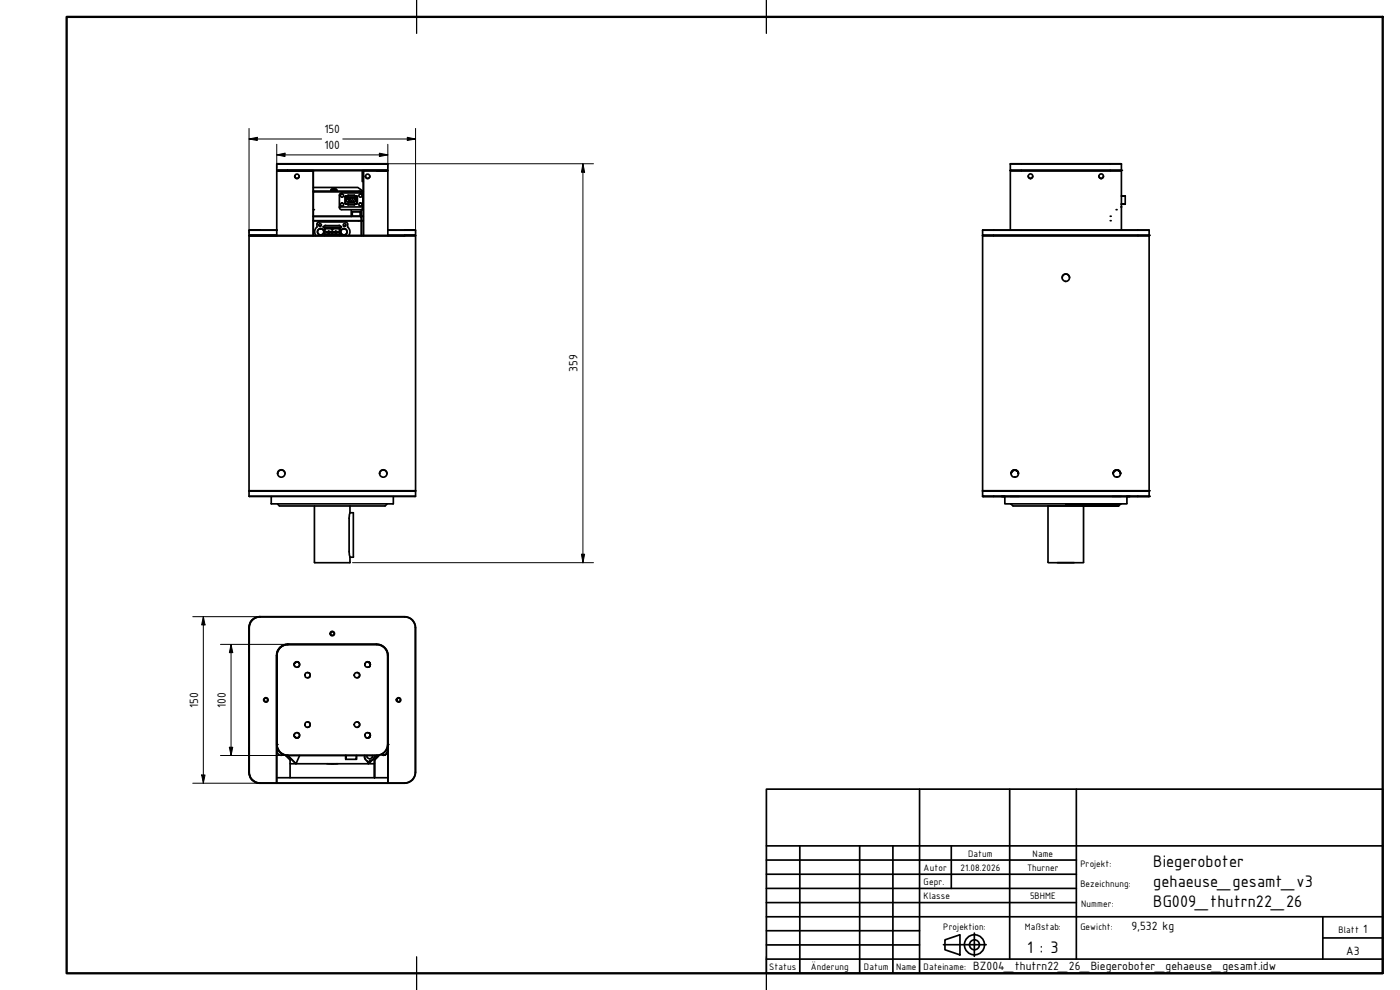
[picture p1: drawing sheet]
<svg xmlns="http://www.w3.org/2000/svg" width="420mm" height="297mm" viewBox="0 0 420 297" stroke-linecap="round" stroke-linejoin="round" font-family="sans-serif">
<!-- layer: Sichtbare Kanten(DIN) -->
<g fill="none" stroke="#000" stroke-width=".51">
<path d="M83.1 51.1h33.3zM83.1 49.2v1.9M83.1 51.2v19.5M83.1 49.1l33.3 .1zM88.5 52.9a.67 .67 0 0 0 .6 .6 .67 .67 0 0 0 .7-.6M94 51.2v19.5zM94 51.2h-10.9h10.9M94 57.6h15M94 56.2h13.4l1.5 1.1M94 57.3l.1 .3M94.1 57.3h14.7v.3M99.3 57.1h1.8"/>
<path d="M99.3 57.1v.2M99.6 56.8h1.2M100.2 56.7l-.6 .1-.3 .3M100.2 56.7l.6 .1 .3 .3M101.1 57.1l.1 .2M102.5 57.9l-.5 .2-.1 .5v3.5M102.6 57.9h5.6M103.7 58.9v2.2M103.7 58.9h.1M103.7 58.9l-.1 .1 .1 2.1M103.8 58.8h3.1l.1 2.4-3.2 .1zM103.9 59.2h2.9v1l-.5 .6h-1.8l-.6-.6z"/>
<path d="M104.3 59.6l.2 .1zM104.3 58.7v.1M104.5 58.6h1.9M104.5 58.7h1.9M104.5 58.6l-.2 .2M104.5 58.7l-.1 .1M104.9 59.6l.3 .1zM105.6 59.6l.3 .1zM106.2 59.6l.3 .1zM106.3 58.6l.2 .2M106.3 58.7l.1 .1M107 58.9l.3 .1"/>
<path d="M107 58.9l.2 .1M107.2 59v2M108.2 57.9l.5 .2 .2 .5M108.7 51.2v3.3h.3M108.8 57.3h.2M108.9 57.6v5.3M109 51.2v19.5M109.1 51.2h7.3h-7.3v19.5M109.7 52.9a.67 .67 0 0 0 .6 .6 .67 .67 0 0 0 .7-.6M116.4 49.2v1.9M116.4 51.2v19.5M303.2 51.2h33.3"/>
<path d="M303.2 49.2h33.3M303.2 51.1h33.3M303.2 49.2l.1 2M303.2 51.2v17.8M303.3 51.2h33.2M303.3 51.2h-.1M308.5 52.9a.7 .7 0 0 0 .7 .6 .7 .7 0 0 0 .7-.6M329.8 52.9a.7 .7 0 0 0 .7 .6 .7 .7 0 0 0 .7-.6M336.5 51.2h.1M336.5 49.2v1.9M336.5 51.2v17.8M336.5 51.1v.1"/>
<path d="M337.7 58.8l-1.2 .1h1.2v2.3M337.7 58.8v.1M74.7 70.6h8.4zM74.7 69.1v1.5M74.7 70.7v76.5M83 69l-8.3 .1 8.4-.1M94 66.2l15 .1zM94 64.9h14.4v1.3M94 62.9h.4M94 64.9h11.4M95.1 67.2v.9M95.1 68.1a1.81 1.81 0 0 0-.3 2.6"/>
<path d="M95.8 66.6h7.8M95.8 66.6l-.5 .2-.2 .5M97.5 70.7l-.2-.2v-1.9l.2-.4h4.4l.3 .4v1.9l-.2 .2M97.5 68.7l4.3-.1 .1 1.7-4.2 .1zM97.7 67.6l-.7 .6h5.4M97.7 67.7h4M97.9 69.5h.4v.4h-.4zM98.5 70.3v.1M98.5 70.2l-.1 .1M98.6 70.2l.3 .1M98.6 69.4v.6M98.6 70h.1"/>
<path d="M98.6 69.4h.1M98.7 69.4h.1M98.7 69.4v.6M98.7 70h.1M98.8 70.3v.1M99 69.5h.4v.4h-.4zM99.5 68.7l.1 .1M99.6 68.6v.2M99.6 70h.1M99.6 69.4v.6M99.7 69.4h-.1M99.7 70h.1"/>
<path d="M99.8 69.4h.1M99.8 69.4v.6M99.9 68.6l-.3 .2M100.1 69.5h.4v.4h-.4zM100.7 70h.1M100.8 69.4h.1M100.8 69.4l-.1 .6M100.8 69.4v.6M100.8 70h.1M100.9 70.2l.1 .2M100.9 70.2h-.3v.2M101.1 69.5h.4v.4h-.4z"/>
<path d="M101.8 67.6l.1 .1M101.9 67.7l.5 .3v.2M103.7 66.6l.4 .2 .2 .5M103.7 61.2h.1M104.3 68.1a1.81 1.81 0 0 1 .3 2.6M104.3 67.2v.9M104.5 61.3l1.8 .1M104.5 61.5h1.9M104.5 61.4l-.2-.1 .2 .2M104.6 60.2h.2v.2h-.2zM105.3 60.2h.2v.2h-.2zM105.4 62.9l.1 2"/>
<path d="M105.5 64.9h2.7M105.7 63.5h2.4M105.7 63.5v1.3M105.9 60.2h.3v.2h-.3zM106.5 61.3l-.2 .2M107 61.2h.1M107.2 61l-.2 .1M107.3 61l-.2 .1M107.5 66.2v.1M108.1 63.5v1.3M108.2 64.9h.8M108.4 64.9h.6"/>
<path d="M108.4 66.3v4.4M108.9 62.1h-7l.1 .6 .4 .2h6l.5-.6M108.9 62.9h-.5v2M108.9 62.9h.1M116.4 70.6h8.3zM116.4 69.1h8.3zM116.4 69h.1M121.4 70.7h-46.7h50M121.4 70.7h3.3M124.7 69.1v1.5M124.7 70.7v76.5M294.9 70.7h50"/>
<path d="M294.9 70.6h50M294.9 69.1h50M294.9 69.1l49.9-.1 .1 1.6M294.9 69.1v1.5M294.9 70.7v76.5M294.9 70.6l.1 .1M295 70.7h49.8M295 70.7h-.1M336.5 61.2l1.2 .1M344.8 70.7h.1M344.9 70.6l-.1 .1M344.9 70.7v76.5"/>
<path d="M318.8 83.3a1.11 1.11 0 0 1 1.1-1.1 1.11 1.11 0 0 1 1.1 1.1M74.7 147.2h50zM74.7 147.4h50zM74.7 148.9h50zM74.7 147.4v1.5M81.3 151.1l.1 .1M81.4 149v2.1M81.5 151.2h36.5M83.2 151.2l.7 .6h31.7l.6-.6M85.5 142.1a1.11 1.11 0 0 0-1.1-1.1 1.11 1.11 0 0 0-1.1 1.1M94.4 151.8v17l10.7-.1M105 153.8l-.2 1.4v10.6l.2 1.4"/>
<path d="M105 153.8h1v13.4h-1M105 151.8v2M113.9 142.1a1.11 1.11 0 0 1 1.1-1.1 1.11 1.11 0 0 1 1.1 1.1M118 151.1v.1M118 149v2.1M124.7 147.4v1.5M294.9 147.2h50M294.9 148.9h50M294.9 147.4h50M294.9 147.2l.1 .1M294.9 147.4v1.5M295 147.3h49.8"/>
<path d="M295 147.3l-.1 .1M303.3 149h2.5M303.3 151.2l.7 .6h31.7h-10.5M303.3 151.2h33.1h-16.6M303.3 151.2h-1.7v-2.2h-1h38.5h-.9v2.1l-.8 .1a1.8 1.8 0 0 0-1.7 .6M303.5 142.1a1.08 1.08 0 0 1 1-1.1 1.08 1.08 0 0 1 1.1 1.1M304 141.2l-.5 .9a1.08 1.08 0 0 1 1-1 1.08 1.08 0 0 1 1.1 1 1.11 1.11 0 0 0-1.6-.9zM314.5 151.8h10.7l-.1 17-10.6-.1zM333.9 149h2.6M334.1 142.1a1.11 1.11 0 0 1 1.1-1.1 1.11 1.11 0 0 1 1.1 1.1M334.3 141.4l-.2 .7a1.11 1.11 0 0 1 1.1-1 1.11 1.11 0 0 1 1.1 1 1.15 1.15 0 0 0-.8-1 1.15 1.15 0 0 0-1.2 .3zM344.8 147.3l.1 .1"/>
<path d="M344.9 147.2l-.1 .1M344.9 147.4v1.5M105 167.2v1.5M317.4 168.8h4.9M74.7 193.6v2.2M83.1 196.6v38.4h-5.1a3.3 3.3 0 0 1-3.3-3.3v-43.4a3.3 3.3 0 0 1 3.3-3.3h43.4a3.3 3.3 0 0 1 3.3 3.3v43.4a3.3 3.3 0 0 1-3.3 3.3h-5v-11.6M83.1 196.6a3.3 3.3 0 0 1 3.3-3.3h26.6a3.4 3.4 0 0 1 3.4 3.3M83.1 196.6v26.7M88.8 198.6l-.5 .5M89.7 198.8a.81 .81 0 0 0-1.2 0 .81 .81 0 0 0 0 1.1M89.7 198.9l-.6-.3a.83 .83 0 0 1 .8 .8 .83 .83 0 0 1-.8 .8M109.8 198.8a.83 .83 0 0 1 1.2 0 .83 .83 0 0 1-.1 1.2"/>
<path d="M110.6 198.6l.5 .5M116.3 196.6a3.3 3.3 0 0 0-3.3-3.2h-26.6a3.3 3.3 0 0 0-3.3 3.2v26.7a3.3 3.3 0 0 0 3.3 3.3h26.6a3.3 3.3 0 0 0 3.3-3.3M116.3 196.6v26.7M74.7 208.9v2.2M89.1 219.8a.79 .79 0 0 1 .8 .8 .79 .79 0 0 1-.8 .8l.6-.2M92.3 216.6a.83 .83 0 0 1 .8 .8 .83 .83 0 0 1-.8 .8M92.3 201.8a.79 .79 0 0 1 .8 .8 .79 .79 0 0 1-.8 .8M107.1 216.6a.83 .83 0 0 1 .9 .8 .83 .83 0 0 1-.9 .8M107.1 201.8a.79 .79 0 0 1 .9 .8 .79 .79 0 0 1-.9 .8M110.3 219.8a.79 .79 0 0 1 .8 .8 .79 .79 0 0 1-.8 .8 .81 .81 0 0 0 .8-.5 .81 .81 0 0 0-.2-.9M110.9 200l.2-.2a.89 .89 0 0 0-.8-1.2 .83 .83 0 0 1 .8 .8 .83 .83 0 0 1-.8 .8M74.7 224.2v2.2"/>
<path d="M83.1 223.4a3.3 3.3 0 0 0 3.3 3.3M83.1 223.3a3.3 3.3 0 0 0 3.3 3.4M83.1 223.7v.1M83.1 233.3h33.3M83.3 224.6a1.29 1.29 0 0 0 .2 1.6 1.29 1.29 0 0 0 1.6 .2l-.7 .2M86 226.7l-.1 .1 1.2 1.2v5.3M86.4 226.7l2.4 2.5h-1.7M86.4 226.7l2.4 2.5M88.3 220.9l.5 .5M88.5 220.1a.81 .81 0 0 0 0 1.1 .81 .81 0 0 0 1.2 0M89.9 226.7l-1.1 2.5h21.8l-.4-.8M98.1 229.2h3.2"/>
<path d="M103.8 227.8v-1.1v1.1M103.8 226.7v1.1h3.1v-1.1M107 226.7l-.1 1.1M109.4 226.7l.1 1 .7 .7M109.5 226.7l-.1 .4 .3 .8M110.1 226.7l.1 .6 .8 .5 .8-.5v-.6M110.2 228.4l.9 .2M110.9 220a.83 .83 0 0 1 0 1.2 .83 .83 0 0 1-1.1 0M111.1 220.9l-.5 .5M112.3 226.7v.4a1.32 1.32 0 0 1-1.4 1.1M112.4 228v5.3zM112.6 226.7l.1 .4"/>
<path d="M113.1 226.7l-2.5 2.5h1.8M113.4 226.7l.2 .1-1.2 1.2 1.2-1.2zM114.4 226.4a1.29 1.29 0 0 0 1.6-.2 1.29 1.29 0 0 0 .1-1.6l.2 .8a1.27 1.27 0 0 1-1.2 1.2M116.1 224.6l.1 .2M116.3 223.7l.1 .1M116.4 223.3a3.4 3.4 0 0 1-3.4 3.4h-26.6M116.4 234.9h-38.4a3.3 3.3 0 0 1-3.2-3.2v-43.4a3.3 3.3 0 0 1 3.2-3.2h43.4a3.3 3.3 0 0 1 3.3 3.2v43.4a3.3 3.3 0 0 1-3.3 3.2l-38.3 .1-.1-38.4a3.5 3.5 0 0 1 3.4-3.3h26.6a3.5 3.5 0 0 1 3.5 3.3v38.3"/>
<circle cx="89.1" cy="52.9" r=".67"/>
<circle cx="102.6" cy="58.7" r=".48"/>
<circle cx="108.2" cy="58.7" r=".48"/>
<circle cx="110.3" cy="52.9" r=".67"/>
<circle cx="309.3" cy="52.9" r=".69"/>
<circle cx="330.5" cy="52.9" r=".69"/>
<circle cx="96" cy="67.5" r=".41"/>
<circle cx="96.2" cy="69.6" r=".92"/>
<circle cx="96.2" cy="69.6" r=".98"/>
<circle cx="102.6" cy="61.4" r=".48"/>
<circle cx="103.2" cy="69.6" r=".92"/>
<circle cx="103.2" cy="69.6" r=".98"/>
<circle cx="103.4" cy="67.5" r=".41"/>
<circle cx="108.2" cy="61.4" r=".48"/>
<circle cx="319.8" cy="83.3" r="1.11"/>
<circle cx="84.4" cy="142.1" r="1.11"/>
<circle cx="115" cy="142.1" r="1.11"/>
<circle cx="304.6" cy="142.1" r="1.1"/>
<circle cx="335.2" cy="142.1" r="1.09"/>
<circle cx="89.1" cy="199.4" r=".84"/>
<circle cx="99.7" cy="190.1" r=".67"/>
<circle cx="99.7" cy="190.1" r=".55"/>
<circle cx="110.3" cy="199.4" r=".85"/>
<circle cx="79.8" cy="210" r=".54"/>
<circle cx="79.8" cy="210" r=".69"/>
<circle cx="92.3" cy="202.6" r=".81"/>
<circle cx="92.3" cy="217.4" r=".81"/>
<circle cx="107.1" cy="202.6" r=".82"/>
<circle cx="107.1" cy="217.4" r=".82"/>
<circle cx="119.6" cy="210" r=".54"/>
<circle cx="119.6" cy="210" r=".69"/>
<circle cx="89.1" cy="220.6" r=".82"/>
<circle cx="110.3" cy="220.7" r=".84"/>
</g>
<g fill="#000">
<circle cx="303.2" cy="51.1" r=".25"/>
<circle cx="336.6" cy="51.1" r=".25"/>
<circle cx="104.3" cy="61.3" r=".25"/>
<circle cx="104.4" cy="61.3" r=".25"/>
<circle cx="106.4" cy="61.3" r=".25"/>
<circle cx="106.5" cy="61.3" r=".25"/>
<circle cx="294.9" cy="70.6" r=".25"/>
<circle cx="333.2" cy="64.9" r=".25"/>
<circle cx="333.2" cy="66.2" r=".25"/>
<circle cx="335" cy="62.9" r=".25"/>
<circle cx="336.4" cy="62.1" r=".25"/>
<circle cx="344.9" cy="70.6" r=".25"/>
<circle cx="294.9" cy="148.9" r=".25"/>
<circle cx="294.9" cy="147.2" r=".25"/>
<circle cx="295" cy="149" r=".25"/>
<circle cx="344.8" cy="149" r=".25"/>
<circle cx="344.9" cy="147.2" r=".25"/>
<circle cx="344.9" cy="148.9" r=".25"/>
<circle cx="86.4" cy="193.3" r=".25"/>
<circle cx="83.1" cy="223.4" r=".25"/>
<circle cx="86.4" cy="226.7" r=".25"/>
<circle cx="116.4" cy="223.4" r=".25"/>
</g>
<!-- layer: Sichtbar schmal (DIN) -->
<path d="M125 0v10M230 0v10M125 287.1v9.9M230 287.1v9.9" fill="none" stroke="#000" stroke-width=".38"/>
<!-- layer: Rahmen (DIN) -->
<path d="M20 5.1h395v286.9h-395z" fill="none" stroke="#000" stroke-width=".7"/>
<!-- layer: Titel (DIN) -->
<g fill="none" stroke="#000" stroke-width=".51">
<path d="M230 236.8h185v55.2h-185zM276 236.8v55.2M303 236.8v51M323 236.8v51M230 258h93M230 253.8h185M240 253.8v38.2M258 253.8v38.2M268 253.8v38.2M285.5 253.8v12.8M230 266.6h93M230 262.3h93"/>
<path d="M230 275.1h185M230 270.8h93M230 279.3h46M292.4 280v6.9M397 275.1v12.7M230 287.8h185M230 283.5h46M283.1 283.4h12.9M283.6 282l4.5-1.5v6l-4.5-1.5zM397 281.4h18"/>
<circle cx="292.4" cy="283.5" r="3"/>
<circle cx="292.4" cy="283.5" r="1.49"/>
</g>
<g fill="none" stroke="#000" stroke-width=".3">
<path d="M74.7 38.5v31.4M124.7 38.5v31.4M74.7 41.7l2.5-.5v.9zM74.7 41.7h21.8M83.1 46.5l2.4-.5v1zM83.1 46.5h33.3M83.1 43.3v7.1M102.9 41.7h21.8M113.9 46l2.5 .5-2.5 .5zM113.9 49.1h64.2M116.4 43.3v7.1M122.2 41.2l2.5 .5-2.5 .4z"/>
<path d="M174.9 49.1l.6 2.6h-1zM174.9 49.1v119.7M105.8 168.8h72.3M174.5 166.3h1l-.6 2.5zM57.8 185h19.5M61 185l.5 2.5h-1zM61 185v50M66.2 193.3h19.4M69.3 193.3l.5 2.5h-1zM69.3 193.3v33.4M57.8 235h24.4M60.5 232.5h1l-.5 2.5z"/>
<path d="M66.2 226.7h19.4M68.8 224.2h1l-.5 2.5z"/>
</g>
<path d="M74.7 41.7l2.5-.5v.9zM83.1 46.5l2.4-.5v1zM113.9 46l2.5 .5-2.5 .5zM122.2 41.2l2.5 .5-2.5 .4zM174.9 49.1l.6 2.6h-1zM174.5 166.3h1l-.6 2.5zM61 185l.5 2.5h-1zM69.3 193.3l.5 2.5h-1zM60.5 232.5h1l-.5 2.5zM68.8 224.2h1l-.5 2.5z" fill="#000"/>
<g font-size="5.4">
<text x="346.1" y="260.2">Biegeroboter</text>
<text x="346.1" y="266.2">gehaeuse_gesamt_v3</text>
<text x="346.1" y="272.1">BG009_thutrn22_26</text>
<text x="308.3" y="285.8">1 : 3</text>
</g>
<g font-size="3.9">
<text x="97.3" y="40.1">150</text>
<text x="97.3" y="44.8">100</text>
<text x="173.4" y="111.6" transform="rotate(-90 173.4 111.6)">359</text>
<text x="59.4" y="212.4" transform="rotate(-90 59.4 212.4)">150</text>
<text x="67.8" y="212.4" transform="rotate(-90 67.8 212.4)">100</text>
<text x="339.5" y="279.1">9,532 kg</text>
<text x="409.1" y="280.1">1</text>
<text x="404" y="286.5">A3</text>
<text x="292.1" y="291.1">BZ004_thutrn22_26_Biegeroboter_gehaeuse_gesamt.idw</text>
</g>
<g font-size="3">
<text x="290.6" y="257">Datum</text>
<text x="309.9" y="257">Name</text>
<text x="277.2" y="261.3">Autor</text>
<text x="288.2" y="261.3">21.08.2026</text>
<text x="308.2" y="261.3">Thurner</text>
<text x="324.2" y="260.2">Projekt:</text>
<text x="277.2" y="265.5">Gepr.</text>
<text x="277.2" y="269.8">Klasse</text>
<text x="309.1" y="269.8">5BHME</text>
<text x="324.2" y="266.2">Bezeichnung:</text>
<text x="324.5" y="272.1">Nummer:</text>
<text x="283.1" y="279.1">Projektion:</text>
<text x="307.6" y="279.1">Maßstab:</text>
<text x="324.2" y="279.1">Gewicht:</text>
<text x="401.7" y="280.1">Blatt</text>
<text x="230.9" y="291.1">Status</text>
<text x="243.3" y="291.1">Änderung</text>
<text x="259.3" y="291.1">Datum</text>
<text x="268.9" y="291.1">Name</text>
<text x="277.2" y="291.1">Dateiname:</text>
</g>
</svg>
